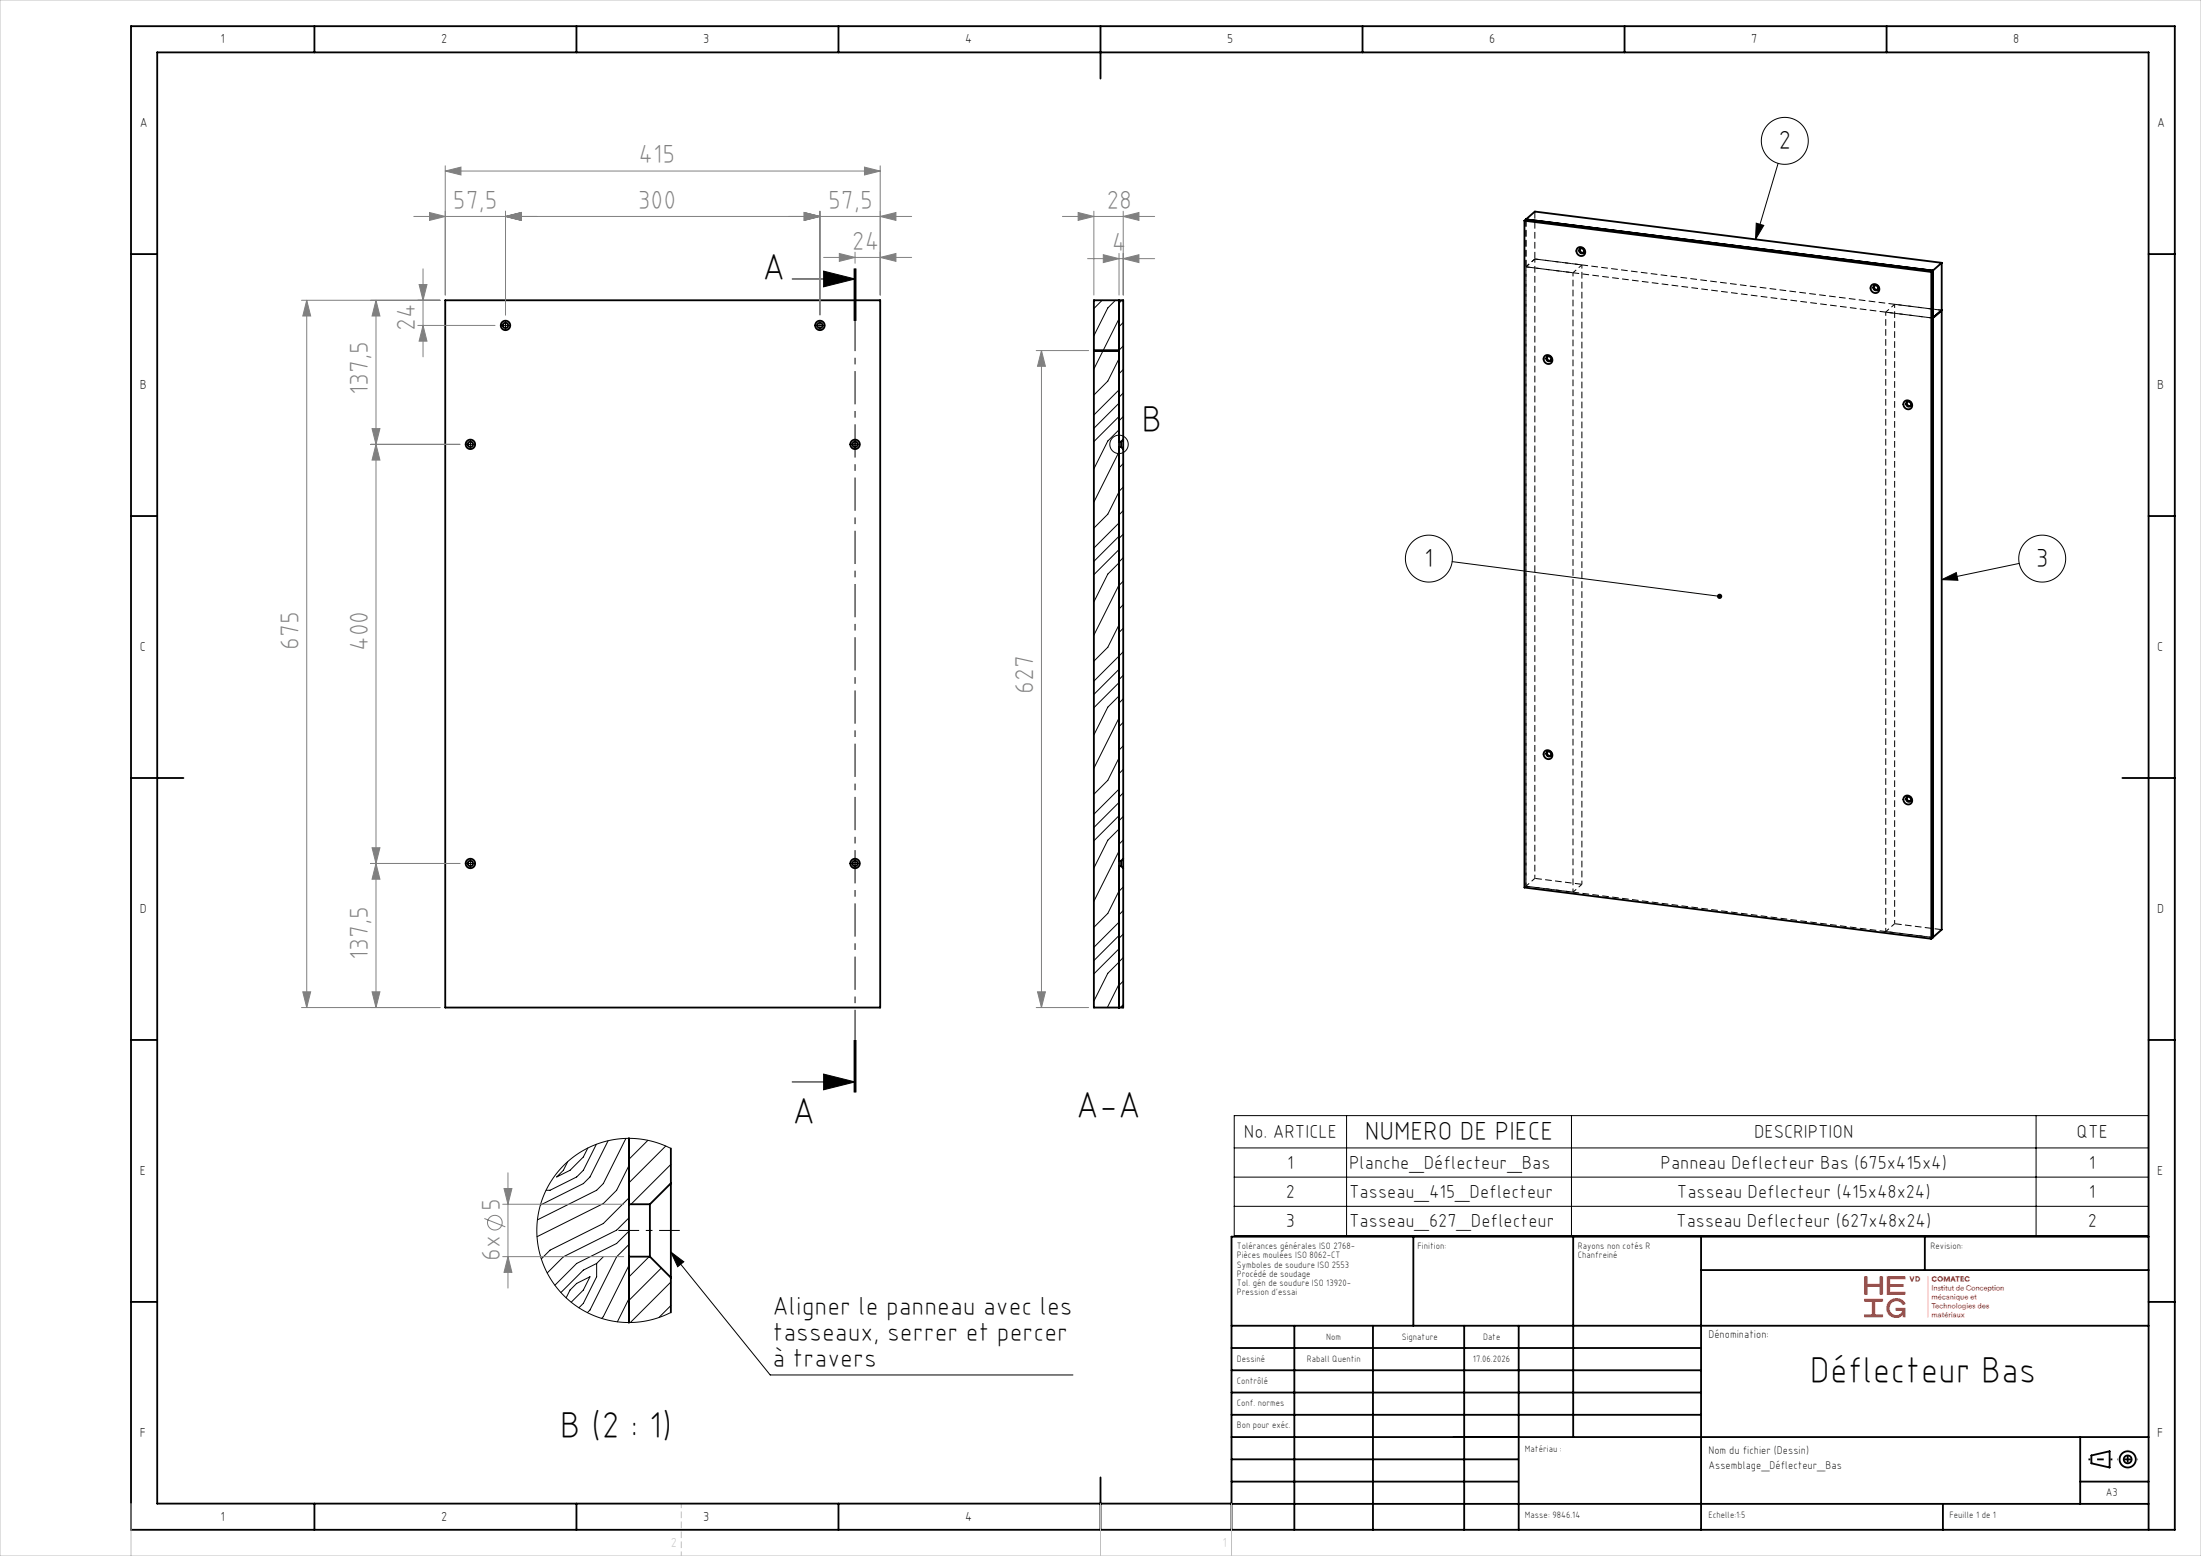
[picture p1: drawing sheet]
<svg xmlns="http://www.w3.org/2000/svg" width="420mm" height="297mm" viewBox="0 0 420 297" stroke-linecap="round" stroke-linejoin="round" font-family="sans-serif">
<g fill="none" stroke="#000" stroke-width=".35">
<path d="M25 5h390v287h-390zM60 5v5M110 5v5M160 5v5M210 5v10M260 5v5M310 5v5M360 5v5M25 48.5h5M85 57.3h83v135h-83zM213.5 57.3v135M290.9 42.1l77.6 9.8"/>
<path d="M290.9 42.1l2-1.7 77.6 9.8M290.9 42.1v127.3l77.6 9.8M291.2 41.9l77.6 9.8v127.2M301.1 47.3a.86 .86 0 0 1 1.3 .4 .86 .86 0 0 1-.8 1.2 .92 .92 0 0 1-.5-1.6zM301.5 47.5a.52 .52 0 0 0 .1 .6 .52 .52 0 0 0 .6 .1M357.2 54.4a.86 .86 0 0 1 1.3 .4 .86 .86 0 0 1-.7 1.1 .92 .92 0 0 1-.6-1.5zM357.7 54.5a.52 .52 0 0 0 0 .6 .52 .52 0 0 0 .6 .2M368.5 51.9v127.3M370.5 50.2v127.2l-2 1.8M370.5 59.2l-1.7 1.5M370.5 50.2l-2 1.7M410 48.5h5"/>
<path d="M208.7 66.9h4.8M294.8 68a.86 .86 0 0 1 1.3 .3 .86 .86 0 0 1-.7 1.2 .92 .92 0 0 1-.6-1.5zM295.3 68.1a.52 .52 0 0 0 0 .6 .52 .52 0 0 0 .6 .1M363.4 76.6a.86 .86 0 0 1 1.4 .4 .86 .86 0 0 1-.8 1.1 .92 .92 0 0 1-.6-1.5zM363.9 76.7a.52 .52 0 0 0 .1 .6 .52 .52 0 0 0 .6 .2M25 98.5h5M213.5 85.3h.4M213.5 84.3h.4M213.9 84.3v1M213.9 85.3l.4 .4M214.3 83.9v1.8M214.3 83.9v-26.6h-5.6v135h5.6v-26.6"/>
<path d="M214.3 85.7v78.2M214.3 83.9l-.4 .4M410 98.5h5M25 148.5h10M294.8 143.4a.86 .86 0 0 1 1.3 .3 .86 .86 0 0 1-.7 1.2 .92 .92 0 0 1-.6-1.5zM295.3 143.5a.52 .52 0 0 0 0 .6 .52 .52 0 0 0 .6 .1M363.4 152a.86 .86 0 0 1 1.4 .4 .86 .86 0 0 1-.8 1.1 .92 .92 0 0 1-.6-1.5zM363.9 152.1a.52 .52 0 0 0 .1 .6 .52 .52 0 0 0 .6 .2M405 148.5h10M213.5 165.3h.4M213.5 164.3h.4M213.9 164.3v1"/>
<path d="M213.9 165.3l.4 .4M214.3 163.9v1.8M214.3 163.9l-.4 .4M25 198.5h5M410 198.5h5M120 217.3v35.1M128 219.2v6.7M120 239.9h4M120 229.9h4M124 229.9v10M124 239.9l4 4M128 225.9v18"/>
<path d="M128 225.9l-4 4M269.7 236.1v17M300.2 236.1v38.2M324.6 236.1v55.9M367.3 236.1v6.3M410 236.1h-175v55.9M25 248.5h5M128 243.9v6.6M235 253.1h175M235 257.3h89.6M247 253.1v38.9M262 253.1v38.9"/>
<path d="M279.4 253.1v38.9M289.8 253.1v38.9M324.6 242.4h85.4M410 248.5h5M235 270.1h89.6M235 265.8h89.6M235 261.6h89.6M235 278.6h54.6M235 274.3h175M397 274.3v12.8M399.1 277.8l3.5-.8v3.1l-3.5-.8zM60 287v5"/>
<path d="M110 287v5M160 287v5M210 282v10M235 287.1h175M235 287h-205v-277h380v282M235 282.8h54.6M370.8 287.1v4.9M397 282.8h13"/>
<circle cx="301.8" cy="47.9" r=".47"/>
<circle cx="357.9" cy="55" r=".47"/>
<circle cx="96.5" cy="62.1" r=".9"/>
<circle cx="96.5" cy="62.1" r=".5"/>
<circle cx="156.5" cy="62.1" r=".9"/>
<circle cx="156.5" cy="62.1" r=".5"/>
<circle cx="295.5" cy="68.5" r=".47"/>
<circle cx="364.2" cy="77.2" r=".47"/>
<circle cx="89.8" cy="84.8" r=".5"/>
<circle cx="89.8" cy="84.8" r=".9"/>
<circle cx="163.2" cy="84.8" r=".9"/>
<circle cx="163.2" cy="84.8" r=".5"/>
<circle cx="295.5" cy="144" r=".47"/>
<circle cx="364.2" cy="152.6" r=".47"/>
<circle cx="89.8" cy="164.8" r=".5"/>
<circle cx="89.8" cy="164.8" r=".9"/>
<circle cx="163.2" cy="164.8" r=".9"/>
<circle cx="163.2" cy="164.8" r=".5"/>
<circle cx="406" cy="278.6" r=".75"/>
<circle cx="406" cy="278.6" r="1.55"/>
</g>
<g fill="none" stroke="#000" stroke-width=".19">
<path d="M339.3 31.2l-4.3 14.5M151.2 53.3h12M157.2 51.8l6 1.5-6 1.5zM163 51.3v10M163.2 51.3v10M163.3 51.3v10M210.3 57.3l-1.6 1.6M212.9 57.3l-1.5 1.5-2.7 5.3M214.1 57.3l-.6 .6M335.1 42.6l1.5 .4-1.6 2.7zM96 62.1h1M96.5 61.6v1"/>
<path d="M156 62.1h1M156.5 61.6v1M213.5 60.8l-4.8 9.6M213.5 77l-4.8 4.8M213.5 74.4l-4.8 4.8M213.5 68.5l-2.1 4.2-2.7 2.7M213.5 79.5l-4.8 4.8M214.3 61.6l-.8 .8M214.3 66l-.8 .8M214.3 70.5l-.8 .8M214.3 75l-.8 .8M214.3 79.5l-.8 .8"/>
<path d="M89.3 84.8h1M89.8 84.3v1M162.7 84.8h1M163.2 84.3v1M213.5 82l-2.1 2.2-2.7 5.3M213.5 99.8l-4.8 4.8M213.5 93.9l-2.1 4.2-2.7 2.7M213.5 86.2l-4.8 9.6M214.3 88.5l-.8 .8M214.3 93l-.8 .8M214.3 97.5l-.8 .8M213.5 102.4l-4.8 4.8"/>
<path d="M213.5 107.4l-2.1 2.2-2.7 5.3M213.5 119.3l-2.1 4.2-2.7 2.7M213.5 104.9l-4.8 4.8M213.5 111.6l-4.8 9.6M214.3 102l-.8 .8M214.3 106.5l-.8 .8M214.3 110.9l-.8 .8M214.3 115.4l-.8 .8M214.3 119.9l-.8 .8M277.1 107.2l51 6.6M370.5 110.6l2.8-1.3 .3 1.5zM385.3 107.5l-14.8 3.1"/>
<path d="M213.5 127.8l-4.8 4.8M213.5 132.8l-2.1 2.2-2.7 5.3M213.5 130.3l-4.8 4.8M213.5 137l-4.8 9.6M214.3 124.4l-5.6 5.6M214.3 128.9l-.8 .8M214.3 133.4l-.8 .8M214.3 137.9l-.8 .8M213.5 153.2l-4.8 4.8M213.5 158.2l-2.1 2.2-2.7 5.3M213.5 150.6l-4.8 4.8M213.5 144.7l-2.1 4.2-2.7 2.7"/>
<path d="M213.5 155.7l-4.8 4.8M214.3 142.4l-.8 .8M214.3 146.9l-.8 .8M214.3 151.4l-.8 .8M214.3 155.8l-.8 .8M89.3 164.8h1M89.8 164.3v1M162.7 164.8h1M163.2 164.3v1M213.5 178.6l-4.8 4.8M213.5 176l-4.8 4.8M213.5 170.1l-2.1 4.2-2.7 2.7"/>
<path d="M213.5 162.4l-4.8 9.6M213.8 165.3l-.3 .3M214.3 169.3l-.8 .8M214.3 173.8l-.8 .8M214.3 178.3l-.8 .8M214.3 160.3l-.8 .8M163 198.5v10M163.2 198.5v10M163.3 198.5v10zM213.5 183.6l-2.1 2.2-2.7 5.3M213.5 181.1l-4.8 4.8M213.5 187.8l-2.2 4.5"/>
<path d="M214.3 182.8l-.8 .8M214.3 187.3l-.8 .8M214.3 191.8l-.5 .5M112.2 219.1l-.9 1.7-2.5 2.6-2.6 1.3 1.3-1.3 .8-1.7M113.8 218.4l-2.5 5-1.3 1.3-5 2.5h-.8M116 217.7l-3.4 7-1.3 1.2-8.2 4.1M119.4 217.3l-4.3 8.6-1.2 1.3-11.3 5.6M123.6 217.7l-3.6 3.6M127 218.7l-7 7.1M128 219.2l-2.1-.9-2.1-.6-2.3-.4h-2.2l-2.2 .2-2.2 .5-2.1 .8-2 1.1-1.8 1.3-1.6 1.4-1.5 1.7-1.2 1.9-1 2.1-.7 2.1-.4 2.2-.2 2.3 .2 2.2 .4 2.2 .7 2.2 1 2 1.2 1.8 1.5 1.8 1.6 1.5 1.9 1.3 1.9 1 2.1 .8 2.2 .5 2.2 .2h2.3l2.2-.4 2.2-.6 2-.9M151.2 206.5h12M157.2 205l6 1.5-6 1.5z"/>
<path d="M235.5 212.9h174.5v22.9h-174.5zM235.5 219.1h174.5M257 212.9v22.9M299.9 212.9v22.9M388.5 212.9v22.9M115.1 239.9l-1.2 1.3M120 235l-2.3 2.4-7.7 3.8-4.1 4.1M120 237.5l-2.3 2.4-5.1 10.2-.5 .4M120 222.5l-2.3 4.7-2.6 2.5-12.6 6.4M120 232.5l-2.3 2.3-10.2 5.1-3.1 3.1M120 228.7l-4.9 4.8-10.1 5.1-1.7 1.7M123.9 239.9l-3.9 3.8"/>
<path d="M128 239l2.5 1.8-1.2 1zM128 222.3l-7.6 7.6M128 239l19 23.4h57.7M235.5 224.7h174.5M235.5 230.3h174.5M108 247.7l.8-1.5 1.2-1.2 2.6-1.3-1.3 2.5-2.3 2.4M113.9 241.2l-2.6 1.2-4.3 4.3M113.9 241.2v2.5l-2.6 5.1-.8 .8M120 241.5l-4.9 9.8-.3 .3M120 247.9l-2.2 4.4M126.2 242l-6.2 6.2M128 244.7l-7.7 7.7"/>
<path d="M128 249.2l-2.3 2.3"/>
<circle cx="340.6" cy="26.9" r="4.5"/>
<circle cx="213.5" cy="84.8" r="1.76"/>
<circle cx="272.7" cy="106.6" r="4.5"/>
<circle cx="389.7" cy="106.6" r="4.5"/>
</g>
<path d="M291.2 50.9l1.7-1.5M300.2 52.1l1.7-1.5M359.8 59.6l1.7-1.5M291.2 169.2l1.7-1.5M300.2 170.3l1.7-1.5M359.8 177.8l1.7-1.5" fill="none" stroke="#000" stroke-width=".19" stroke-dasharray="1.3 .6" stroke-dashoffset=".5" stroke-linecap="butt"/>
<path d="M291.2 41.9v127.3M291.2 41.9v9M292.9 40.4v9M300.2 52.1l-9-1.2M301.9 50.6l-9-1.2M370.5 59.2l-9-1.1M368.8 60.7l-9-1.1M291.2 169.2l9 1.1M292.9 167.7l9 1.1M359.8 177.8l9 1.1M361.5 176.3l9 1.1" fill="none" stroke="#000" stroke-width=".19" stroke-dasharray="1.3 .6" stroke-dashoffset="-.1" stroke-linecap="butt"/>
<g fill="none" stroke="#000" stroke-width=".19" stroke-dasharray="1.3 .6" stroke-dashoffset=".6" stroke-linecap="butt">
<path d="M291.2 50.9v118.3M291.2 50.9l77.6 9.8M292.9 49.4v118.3M292.9 49.4l77.6 9.8M302.4 47.8a.5 .5 0 0 0-.3-.5 .5 .5 0 0 0-.6 .2M358.5 54.9a.5 .5 0 0 0-.3-.5 .5 .5 0 0 0-.5 .1M359.8 59.6v118.2M361.5 58.1v118.2M296.1 68.4a.5 .5 0 0 0-.3-.5 .5 .5 0 0 0-.5 .2M364.8 77.1a.5 .5 0 0 0-.3-.5 .5 .5 0 0 0-.6 .1M296.1 143.9a.5 .5 0 0 0-.3-.5 .5 .5 0 0 0-.5 .1M364.8 152.5a.5 .5 0 0 0-.3-.5 .5 .5 0 0 0-.6 .1"/>
<path d="M291.2 169.2l77.6 9.7M300.2 170.3v-118.2M301.9 168.8v-118.2"/>
</g>
<g fill="none" stroke="#000" stroke-width=".19" stroke-dasharray="1.3 .6" stroke-linecap="butt">
<path d="M301.6 47.4l-.1 .1M302.1 48.3l.2-.2M302.2 48.2l.2-.4M357.7 54.5l-.1 .1M358.3 55.3l.1-.1M358.3 55.3l.2-.4M295.3 68l-.1 .1M295.9 68.9l.1-.2M295.9 68.8l.2-.4M364 76.6l-.1 .2M364.5 77.5l.2-.1M364.6 77.5l.2-.4"/>
<path d="M295.3 143.4l-.1 .1M295.9 144.3l.1-.1M295.9 144.2l.2-.3M364 152.1l-.1 .1M364.5 152.9l.2-.1M364.6 152.9l.2-.4M290.9 169.4l.3-.2"/>
</g>
<g fill="none" stroke="#808080" stroke-width=".19">
<path d="M85 32.6l3-.7v1.5zM85 31.6v24.7M85 32.6h83M165 31.9l3 .7-3 .8zM168 31.6v24.7M57.5 57.3h26.5M58.5 57.3l.8 3h-1.5zM58.5 57.3v135M71.7 57.3l.8 3h-1.5zM71.7 57.3v135M79 41.3h95M80 54.3h1.5l-.8 3z"/>
<path d="M80.7 51.3v16.8M82 40.6l3 .7-3 .8zM96.5 41.3l3-.7v1.5zM96.5 40.3v19.8M153.5 40.6l3 .7-3 .8zM156.5 40.3v19.8M157.2 49.1h16.8M160.2 48.4l3 .7-3 .8zM163.2 48.1v2.2M168 41.3l3-.7v1.5zM168 49.1l3-.7v1.5zM202.7 41.3h17.6"/>
<path d="M205.7 40.6l3 .7-3 .8zM207.5 49.4h12.8M208.7 40.3v16M210.5 48.6l3 .8-3 .7zM213.5 48.4v7.9M214.3 49.4l3-.8v1.5zM214.3 41.3l3-.7v1.5zM214.3 40.3v16M79.7 62.1h14.8M80.7 62.1l.8 3h-1.5zM197.7 66.9h10M198.7 66.9l.8 3h-1.5z"/>
<path d="M198.7 66.9v125.4M70.7 84.8h17.1M71 81.8h1.5l-.8 3zM71.7 84.8l.8 3h-1.5zM70.7 164.8h17.1M71 161.8h1.5l-.8 3zM71.7 164.8l.8 3h-1.5zM57.5 192.3h26.5M57.8 189.3h1.5l-.8 3zM71 189.3h1.5l-.8 3zM197.7 192.3h10M198 189.3h1.5l-.8 3z"/>
<path d="M92.4 232.6l4 1.6M95.9 239.9h23.1M95.9 229.9h23.1M96.2 226.9h1.5l-.8 3zM96.9 239.9l.8 3h-1.5zM96.9 223.9v22"/>
<circle cx="94.4" cy="233.4" r="1.4"/>
</g>
<path d="M118 234.9h11.7" fill="none" stroke="#000" stroke-width=".19" stroke-dasharray="30.5 1.3 1.3 1.3" stroke-dashoffset="26.5" stroke-linecap="butt"/>
<g fill="none" stroke="#000" stroke-width=".19" stroke-dasharray="30.5 1.3 1.3 1.3" stroke-linecap="butt">
<path d="M96 62.1h-.5M96.5 61.6v-.5M96.5 62.6v.5M97 62.1h.5M156 62.1h-.5M156.5 61.6v-.5M156.5 62.6v.5M157 62.1h.5M89.3 84.8h-.5M89.8 84.3v-.5M89.8 85.3v.5M90.3 84.8h.5"/>
<path d="M162.7 84.8h-.5M163.2 84.3v-.5M163.2 85.3v.5M163.7 84.8h.5M89.3 164.8h-.5M89.8 164.3v-.5M89.8 165.3v.5M90.3 164.8h.5M162.7 164.8h-.5M163.2 164.3v-.5M163.2 165.3v.5M163.7 164.8h.5"/>
</g>
<path d="M163.2 51.3v157.2" fill="none" stroke="#000" stroke-width=".19" stroke-dasharray="6.3 1.3 1.3 1.3" stroke-dashoffset=".7" stroke-linecap="butt"/>
<path d="M398.5 278.6h4.6" fill="none" stroke="#000" stroke-width=".35" stroke-dasharray="30.5 1.3 1.3 1.3" stroke-dashoffset="30.1" stroke-linecap="butt"/>
<path d="M406 276.6v3.8" fill="none" stroke="#000" stroke-width=".35" stroke-dasharray="30.5 1.3 1.3 1.3" stroke-dashoffset="30.5" stroke-linecap="butt"/>
<path d="M408 278.6h-4" fill="none" stroke="#000" stroke-width=".35" stroke-dasharray="30.5 1.3 1.3 1.3" stroke-dashoffset="30.4" stroke-linecap="butt"/>
<path d="M130 287v10" fill="none" stroke="#c0c0c0" stroke-width=".19" stroke-dasharray="1.3 .6" stroke-dashoffset=".4" stroke-linecap="butt"/>
<path d="M0 0h420v297h-420zM25 287v10M210 287v10M235 287v10" fill="none" stroke="#c0c0c0" stroke-width=".19"/>
<g fill="#000">
<path d="M157.2 51.8l6 1.5-6 1.5zM157.2 205l6 1.5-6 1.5z"/>
<path d="M128 239l2.5 1.8-1.2 1zM327.8 113.5a.5 .5 0 0 0 .1 .8 .5 .5 0 0 0 .7-.4l-.5-.1 .5 .1a.5 .5 0 0 0-.2-.5 .5 .5 0 0 0-.6 .1zM370.5 110.6l2.8-1.3 .3 1.5zM335.1 42.6l1.5 .4-1.6 2.7z"/>
</g>
<g fill="#808080">
<path d="M165 31.9l3 .7-3 .8zM85 32.6l3-.7v1.5z"/>
<path d="M82 40.6l3 .7-3 .8zM96.5 41.3l3-.7v1.5zM96.5 41.3l3-.7v1.5zM153.5 40.6l3 .7-3 .8zM153.5 40.6l3 .7-3 .8zM168 41.3l3-.7v1.5zM210.5 48.6l3 .8-3 .7zM214.3 49.4l3-.8v1.5zM205.7 40.6l3 .7-3 .8zM214.3 41.3l3-.7v1.5z"/>
<path d="M96.9 239.9l.8 3h-1.5zM96.2 226.9h1.5l-.8 3z"/>
<path d="M58.5 57.3l.8 3h-1.5zM57.8 189.3h1.5l-.8 3zM80 54.3h1.5l-.8 3zM80.7 62.1l.8 3h-1.5zM71.7 57.3l.8 3h-1.5zM71 81.8h1.5l-.8 3zM71.7 84.8l.8 3h-1.5zM71 161.8h1.5l-.8 3zM71.7 164.8l.8 3h-1.5zM71 189.3h1.5l-.8 3z"/>
<path d="M198.7 66.9l.8 3h-1.5zM198 189.3h1.5l-.8 3z"/>
<path d="M168 49.1l3-.7v1.5zM160.2 48.4l3 .7-3 .8z"/>
</g>
<g font-size="7.1">
<text x="145.5" y="53.4">A</text>
<text x="217.8" y="82.5">B</text>
<text x="151.2" y="214.6">A</text>
<text x="205.3" y="213.3">A-A</text>
<text x="345.4" y="264">Déflecteur Bas</text>
<text x="106.8" y="274.4">B (2 : 1)</text>
</g>
<g font-size="5">
<text x="339.4" y="28.5">2</text>
<text x="271.8" y="108.2">1</text>
<text x="388.5" y="108.2">3</text>
<text x="260.4" y="217.5">NUMERO DE PIECE</text>
<text x="147.4" y="251">Aligner le panneau avec les</text>
<text x="147.4" y="256">tasseaux, serrer et percer</text>
<text x="147.4" y="261">à travers</text>
</g>
<g font-size="5" fill="#808080">
<text x="121.9" y="31.1">415</text>
<text x="86.4" y="39.8">57,5</text>
<text x="121.7" y="39.8">300</text>
<text x="158" y="39.8">57,5</text>
<text x="211.1" y="39.8">28</text>
<text x="162.6" y="47.6">24</text>
<text x="212.2" y="47.9">4</text>
<text x="79.2" y="63.2" transform="rotate(-90 79.2 63.2)">24</text>
<text x="70.2" y="75.4" transform="rotate(-90 70.2 75.4)">137,5</text>
<text x="57" y="124.1" transform="rotate(-90 57 124.1)">675</text>
<text x="70.2" y="124.3" transform="rotate(-90 70.2 124.3)">400</text>
<text x="197.2" y="132.4" transform="rotate(-90 197.2 132.4)">627</text>
<text x="70.2" y="183.2" transform="rotate(-90 70.2 183.2)">137,5</text>
<text x="95.4" y="231.1" transform="rotate(-90 95.4 231.1)">5</text>
<text x="95.4" y="240.7" transform="rotate(-90 95.4 240.7)">6x</text>
</g>
<g font-size="3.6">
<text x="237.4" y="217.2">No. ARTICLE</text>
<text x="334.7" y="217.2">DESCRIPTION</text>
<text x="396.3" y="217.2">QTE</text>
<text x="245.6" y="223.1">1</text>
<text x="257.5" y="223.1">Planche_Déflecteur_Bas</text>
<text x="316.9" y="223.1">Panneau Deflecteur Bas (675x415x4)</text>
<text x="398.6" y="223.1">1</text>
<text x="245.4" y="228.7">2</text>
<text x="257.5" y="228.7">Tasseau_415_Deflecteur</text>
<text x="320" y="228.7">Tasseau Deflecteur (415x48x24)</text>
<text x="398.6" y="228.7">1</text>
<text x="245.4" y="234.2">3</text>
<text x="257.5" y="234.2">Tasseau_627_Deflecteur</text>
<text x="319.9" y="234.2">Tasseau Deflecteur (627x48x24)</text>
<text x="398.4" y="234.2">2</text>
</g>
<g font-size="2.5">
<text x="42.1" y="8.2">1</text>
<text x="84.2" y="8.2">2</text>
<text x="134.2" y="8.2">3</text>
<text x="184.2" y="8.2">4</text>
<text x="234.2" y="8.2">5</text>
<text x="284.2" y="8.2">6</text>
<text x="334.2" y="8.2">7</text>
<text x="384.2" y="8.2">8</text>
<text x="26.7" y="24.2">A</text>
<text x="411.7" y="24.2">A</text>
<text x="26.7" y="74.2">B</text>
<text x="411.7" y="74.2">B</text>
<text x="26.7" y="124.2">C</text>
<text x="411.7" y="124.2">C</text>
<text x="26.7" y="174.2">D</text>
<text x="411.7" y="174.2">D</text>
<text x="26.7" y="224.2">E</text>
<text x="411.7" y="224.2">E</text>
<text x="26.7" y="274.2">F</text>
<text x="411.7" y="274.2">F</text>
<text x="42.1" y="290.2">1</text>
<text x="84.2" y="290.2">2</text>
<text x="134.2" y="290.2">3</text>
<text x="184.2" y="290.2">4</text>
</g>
<text font-size="2.5" fill="#e1251b" x="355.8" y="251.5">⟫</text>
<text font-size="2.5" fill="#c0c0c0" x="128" y="295.3">2</text>
<g font-size="2.1">
<text x="326" y="255.5">Dénomination:</text>
<text x="326" y="277.5">Nom du fichier (Dessin)</text>
<text x="326" y="280.5">Assemblage_Déflecteur_Bas</text>
<text x="401.9" y="285.5">A3</text>
</g>
<g font-size="1.8">
<text x="236" y="238.4">Tolérances générales ISO 2768-</text>
<text x="270.5" y="238.4">Finition:</text>
<text x="301.1" y="238.4">Rayons non cotés R</text>
<text x="368.4" y="238.4">Revision:</text>
<text x="236" y="240.2">Pièces moulées ISO 8062-CT</text>
<text x="236" y="242">Symboles de soudure ISO 2553</text>
<text x="236" y="243.7">Procédé de soudage</text>
<text x="236" y="245.5">Tol. gén de soudure ISO 13920-</text>
<text x="301.1" y="240.2">Chanfreiné</text>
<text x="236" y="247.3">Pression d'essai</text>
<text x="253.1" y="255.7">Nom</text>
<text x="267.5" y="255.7">Signature</text>
<text x="283" y="255.7">Date</text>
<text x="236" y="260">Dessiné</text>
<text x="249.4" y="260">Raball Quentin</text>
<text x="281.1" y="260">17.06.2026</text>
<text x="236" y="264.1">Contrôlé</text>
<text x="236" y="268.3">Conf. normes</text>
<text x="236" y="272.5">Bon pour exéc.</text>
<text x="291" y="277.2">Matériau :</text>
<text x="291" y="289.8">Masse: 9846.14</text>
<text x="326" y="289.8">Echelle:1:5</text>
<text x="372" y="289.8">Feuille 1 de 1</text>
</g>
</svg>
